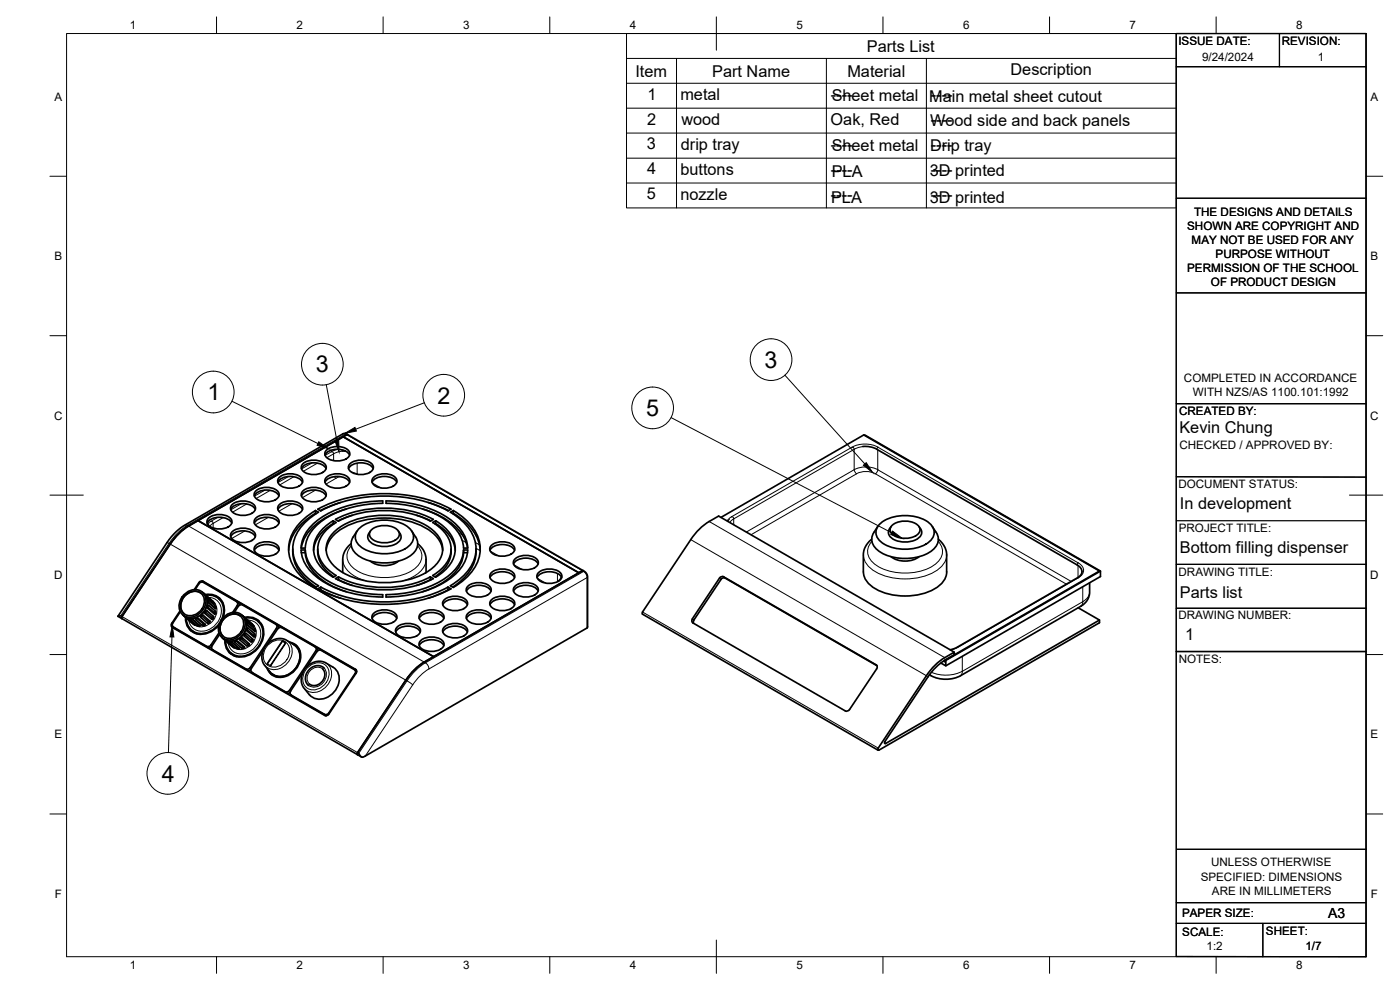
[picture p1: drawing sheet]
<svg xmlns="http://www.w3.org/2000/svg" width="420mm" height="297mm" viewBox="0 0 420 297" stroke-linecap="round" stroke-linejoin="round" font-family="sans-serif">
<!-- layer: Visible -->
<g fill="none" stroke="#000" stroke-width=".51">
<path d="M91 139.1a5.2 5.2 0 0 1 6.7 .4 1.82 1.82 0 0 1-1.5 2.5 5.2 5.2 0 0 1-5.6-1.1 1.42 1.42 0 0 1 .4-1.8zM97.5 136.6a4.8 4.8 0 0 1 6.4-1.2l1 1.2M98 135a5.2 5.2 0 0 1 6.8 .4 1.82 1.82 0 0 1-1.5 2.6 5.2 5.2 0 0 1-5.6-1.2 1.42 1.42 0 0 1 .3-1.8zM103.6 135.3h-.9M104.1 130.4l-1.1 .6 70.7 40.9 1.1-.7-47.5 27.4a17.2 17.2 0 0 0-5.5 5.5M104.1 130.4l-47.5 27.4 2.8-1.6 70.7 40.8M104.3 130.4l-.7-.3h-.6l-48.8 28.3-2.1 1.9-1.4 1.7-15.3 22.9M104.3 130.4l70.7 40.8M104.3 130.4h-.2M105.1 139.1a5.2 5.2 0 0 1 6.8 .4 1.82 1.82 0 0 1-1.5 2.5 5.2 5.2 0 0 1-5.7-1.1 1.42 1.42 0 0 1 .4-1.8zM258.9 134h2l2.2 .8M259.4 130.6l70.9 40.8v1.6l-46.5 26.8-1.4-.9"/>
<path d="M263.1 134.8l60.2 34.7a1.99 1.99 0 0 1 1.4 2.4l-.4 .7-1 .8-36.2 20.9-2 .7M56.6 157.8a17.2 17.2 0 0 0-5.5 5.4l-14.5 21.8M59.4 156.2l43.6-25.2 70.7 40.9-43.6 25.1zM62.2 157a4.8 4.8 0 0 1 6.3-1.2l1 1.2M62.7 155.4a5.2 5.2 0 0 1 6.7 .4 1.82 1.82 0 0 1-1.5 2.6 5.2 5.2 0 0 1-5.6-1.2 1.42 1.42 0 0 1 .4-1.8zM69.2 152.9a4.8 4.8 0 0 1 6.4-1.1l1 1.1M69.7 159.5a5.2 5.2 0 0 1 6.8 .4 1.82 1.82 0 0 1-1.5 2.5 5.2 5.2 0 0 1-5.6-1.1 1.42 1.42 0 0 1 .3-1.8zM69.7 151.3a5.2 5.2 0 0 1 6.8 .5 1.82 1.82 0 0 1-1.5 2.5 5.2 5.2 0 0 1-5.6-1.1 1.42 1.42 0 0 1 .3-1.9zM76.3 148.8a4.8 4.8 0 0 1 6.4-1.1l1 1.1M76.3 157a4.8 4.8 0 0 1 6.4-1.2l1 1.2M76.8 155.4a5.2 5.2 0 0 1 6.8 .4 1.82 1.82 0 0 1-1.5 2.6 5.2 5.2 0 0 1-5.6-1.2 1.42 1.42 0 0 1 .3-1.8zM76.8 147.3a5.2 5.2 0 0 1 6.8 .4 1.82 1.82 0 0 1-1.5 2.5 5.2 5.2 0 0 1-5.6-1.1 1.42 1.42 0 0 1 .3-1.8z"/>
<path d="M83.4 144.7a4.8 4.8 0 0 1 6.4-1.1l1 1.1M83.4 152.9a4.8 4.8 0 0 1 6.4-1.1l1 1.1M83.9 151.3a5.2 5.2 0 0 1 6.7 .5 1.82 1.82 0 0 1-1.4 2.5 5.2 5.2 0 0 1-5.7-1.1 1.42 1.42 0 0 1 .4-1.9zM83.9 143.2a5.2 5.2 0 0 1 6.7 .4 1.82 1.82 0 0 1-1.4 2.5 5.2 5.2 0 0 1-5.7-1.1 1.42 1.42 0 0 1 .4-1.8zM90.5 140.6a4.8 4.8 0 0 1 6.3-1.1l1 1.1M90.5 148.8a4.8 4.8 0 0 1 6.3-1.1l1 1.1M91 147.3a5.2 5.2 0 0 1 6.7 .4 1.82 1.82 0 0 1-1.5 2.5 5.2 5.2 0 0 1-5.6-1.1 1.42 1.42 0 0 1 .4-1.8zM93.9 157.4a31.4 31.4 0 0 1 21-7.1v.7a30.8 30.8 0 0 0-19.6 6.4 10.2 10.2 0 0 0-3.7 7.1l-1.2-.1a10.4 10.4 0 0 1 3.5-7zM94.7 153.2v.8l.2 .1M94.7 153.2l.9 .5M94.7 154a14.4 14.4 0 0 0-8.1 11.1M94.7 153.2a14.4 14.4 0 0 0-8.1 11.5 13.2 13.2 0 0 0 6.4 10.4l1.7 1.2 .9-.5"/>
<path d="M95.4 152.8a45.1 45.1 0 0 1 39.9 0l-.8 .5a43.1 43.1 0 0 0-38.2 0zM95.6 153.7a13.8 13.8 0 0 0-7.7 11 12.6 12.6 0 0 0 6.1 10l1.6 1M97.5 144.7a4.8 4.8 0 0 1 6.4-1.1l1 1.1M98 143.2a5.2 5.2 0 0 1 6.8 .4 1.82 1.82 0 0 1-1.5 2.5 5.2 5.2 0 0 1-5.6-1.1 1.42 1.42 0 0 1 .3-1.8zM100 156.2a10 10 0 0 0-5.8 9.7 10.8 10.8 0 0 0 5.8 7.3l.9-.5M100 157.1a10.7 10.7 0 0 0-5.9 8M100 156.3l.9 .5a9.1 9.1 0 0 0-5.3 9.6 10.9 10.9 0 0 0 5.3 6.3M100 156.3v.8l.2 .1M100.6 159.3a24.7 24.7 0 0 1 19.7-4.3 17.5 17.5 0 0 1 11.4 6.2 6.6 6.6 0 0 1-1.6 9 24.7 24.7 0 0 1-19.7 4.2 17.5 17.5 0 0 1-11.4-6.1 6.6 6.6 0 0 1 1.6-9zM102.2 150.8l-3.2 1.1-2.9 1.3M104 152.7a20.6 20.6 0 0 0-12.5 8.6l-1.1 3.1M104.6 140.6a4.8 4.8 0 0 1 6.4-1.1l1 1.1"/>
<path d="M105.7 154.6l-4.3 1.7M107.2 159.3a5.4 5.4 0 0 0-1.7 4.7 7.6 7.6 0 0 0 5.9 4.4 14.5 14.5 0 0 0 12.6-2.3 3.8 3.8 0 0 0 .7-5l-1.2-1.8M107.5 158.8a12.3 12.3 0 0 1 12-2.2 5.7 5.7 0 0 1 4.6 4.5 4.9 4.9 0 0 1-3.5 4.1 13.4 13.4 0 0 1-12.3-1.2 3.4 3.4 0 0 1-.8-5.2zM111.1 159.4a2.34 2.34 0 0 0-.6 2.4 2.34 2.34 0 0 0 1.9 1.6 7.1 7.1 0 0 0 7.6-1.3 2.06 2.06 0 0 0-.4-2.7M111.6 158.8a6.4 6.4 0 0 1 7.9 .5 1.88 1.88 0 0 1-1 2.8 6.4 6.4 0 0 1-7.3-.9 1.69 1.69 0 0 1 .4-2.4zM111.7 144.7a4.8 4.8 0 0 1 6.3-1.1l1.1 1.1M112.2 143.2a5.2 5.2 0 0 1 6.7 .4 1.82 1.82 0 0 1-1.5 2.5 5.2 5.2 0 0 1-5.6-1.1 1.42 1.42 0 0 1 .4-1.8zM115.9 150.3a31.4 31.4 0 0 1 21 7.1 10.4 10.4 0 0 1 3.5 7h-1.3a11.6 11.6 0 0 0-6.2-8.9 32.9 32.9 0 0 0-17-4.5zM125 154.6l4.3 1.7M126.8 152.7a20.6 20.6 0 0 1 12.5 8.6l1 3.1M128.5 150.8l3.2 1.1 2.9 1.3M129.2 156.3a31.4 31.4 0 0 0-27.6 .1l-.9-.6a33.4 33.4 0 0 1 29.3 0l-.9 .6"/>
<path d="M130.7 156.3l-.8 .5a9.1 9.1 0 0 1 5.3 9.6 10.9 10.9 0 0 1-5.3 6.3M130.7 156.3v.8l-.2 .1M130.8 157.1a10.7 10.7 0 0 1 5.8 8M130.8 156.2a10 10 0 0 1 5.7 9.7 10.8 10.8 0 0 1-5.7 7.3l-.9-.5M135.2 153.7a13.8 13.8 0 0 1 7.7 11 12.6 12.6 0 0 1-6.1 10l-1.6 1M136 153.2v.8l-.2 .1M136 153.2l-.9 .5M136.1 154a14.4 14.4 0 0 1 8 11.1M136.1 153.2a14.4 14.4 0 0 1 8 11.5 13.2 13.2 0 0 1-6.4 10.4l-1.6 1.2-1-.5M212.8 156.5l2.9-1.7 70.7 40.9M212.8 156.5a17.1 17.1 0 0 0-5.5 5.4l-14.4 21.7-.1 .6 70.7 40.9M216.4 155.2l42.8-24.7 70.8 40.8-46.5 26.8"/>
<path d="M263.4 158l-1.1 1.8M263.8 157.5a12.3 12.3 0 0 1 12-2.2 5.7 5.7 0 0 1 4.6 4.4 4.9 4.9 0 0 1-3.6 4.1 13.4 13.4 0 0 1-12.3-1.1 3.4 3.4 0 0 1-.7-5.2zM266.9 158.7a2.26 2.26 0 0 0 1.7 3.4 7.1 7.1 0 0 0 7.7-1.3 1.78 1.78 0 0 0 0-2.1M267.4 158l-.5 .7M267.9 157.5a6.4 6.4 0 0 1 7.9 .5 1.88 1.88 0 0 1-1 2.8 6.4 6.4 0 0 1-7.3-.9 1.69 1.69 0 0 1 .4-2.4zM275.8 158l.5 .7M279.8 158a5.3 5.3 0 0 1 1.7 4.7 7.6 7.6 0 0 1-5.9 4.4 14.5 14.5 0 0 1-12.6-2.4 3.8 3.8 0 0 1-.7-4.9M55.1 178.6a3.8 3.8 0 0 1 6.5 .4 4.8 4.8 0 0 1-6.3 5.8 4 4 0 0 1-.2-6.2zM55.4 178.8a3.2 3.2 0 0 1 3.3-1.4 3.2 3.2 0 0 1 2.6 2.5 4.3 4.3 0 0 1-5.7 4.5 3.5 3.5 0 0 1-.2-5.6zM58.3 176.9l1.4-2.1a1 1 0 0 1 1.3-.4l45.7 26.4M60.4 178.1a4.2 4.2 0 0 0-4.4 .2 4.2 4.2 0 0 0-1.7 4.1l.4 1.2 .5 .5M60.7 177.7l.5 .4"/>
<path d="M61 174.7l.4 .1M61 174.7l10 5.8M61 174.7a1 1 0 0 0-1.3 .4l-1.2 1.8M61.2 178.1l2.8 2.4M61.2 178a4.6 4.6 0 0 1-2.3 7.3 3.6 3.6 0 0 1-3.6-.5M61.4 174.8l45.5 26.3M61.6 178.4a4.8 4.8 0 0 1 4.9 1.8 4.8 4.8 0 0 1 .5 5.1M61.8 178.6a4.6 4.6 0 0 1 4.5 1.7 4.6 4.6 0 0 1 .5 4.9l-.3 .7M61.8 178.7l2.1 1.8 .6 .7-2.1-1.7zM64.3 178.8l1.7 .8M65.6 179.6l1.4 1.6M69.2 161a4.8 4.8 0 0 1 6.4-1.1l1 1.1"/>
<path d="M76.3 165.1a4.8 4.8 0 0 1 6.4-1.1l1 1.1M76.8 163.6a5.2 5.2 0 0 1 6.8 .4 1.82 1.82 0 0 1-1.5 2.5 5.2 5.2 0 0 1-5.6-1.1 1.42 1.42 0 0 1 .3-1.8zM87.9 165.5a13.2 13.2 0 0 0 7 10.6M87.9 164.7v.9M90.4 165h1.2a11.7 11.7 0 0 0 6.2 9 33.2 33.2 0 0 0 17.1 4.4v.7a31.4 31.4 0 0 1-21-7 10.4 10.4 0 0 1-3.5-7.1zM91.6 165v.8h-1.2M91.6 165.8a11.9 11.9 0 0 0 6.7 9.3l2.6 1.3 3.1 1.2M95.4 165.5a9.4 9.4 0 0 0 4.8 7.6M95.4 164.7v.9M96.3 176.2l-.9 .5a45.1 45.1 0 0 0 39.9 0l-.8-.5M96.3 176.2v.8M96.3 177l-.2 .1"/>
<path d="M96.3 176.2a43.2 43.2 0 0 0 38.2 0M96.3 177l2.8 1.4 3.1 1.1M97.9 165.1a9.5 9.5 0 0 1 6-7.2 27.4 27.4 0 0 1 24.2 .7 9 9 0 0 1 4.7 6.5M101.6 173.1a31.5 31.5 0 0 0 27.6 0M101.6 173.9l4.1 1.8M101.6 173.1l-.9 .5a33.4 33.4 0 0 0 29.3 0l-.9-.5 .2 .9M101.6 173.1v.8M101.6 173.9l-.2 .1M103.3 174.7v.1M105.4 163.1l-1.4 1.5-.9 1.6-.3 1.6v4M111.2 168.4a7.3 7.3 0 0 0 8.4 0M115.9 178.4a31 31 0 0 0 19.5-6.3 10.1 10.1 0 0 0 3.7-7.1h1.3a11.8 11.8 0 0 1-5.9 9 34.4 34.4 0 0 1-18.6 5.1z"/>
<path d="M125.4 163.1l1.3 1.5 .9 1.6 .3 1.5v4.1M127.5 174.7l-.1 .1M129.2 173.9l-4.2 1.8M133.4 179.9a5.2 5.2 0 0 1 6.7 .5 1.82 1.82 0 0 1-1.5 2.5 5.2 5.2 0 0 1-5.6-1.1 1.42 1.42 0 0 1 .4-1.9zM134.5 176.2v.8M134.5 177l.1 .1M134.5 177l-2.9 1.4-3.1 1.1M135.4 164.7v.9M135.4 165.5a9.4 9.4 0 0 1-4.9 7.6M139.1 165v.8h1.2M139.1 165.8a11.9 11.9 0 0 1-6.6 9.3l-2.7 1.3-3 1.2M140 177.4a4.8 4.8 0 0 1 6.3-1.2l1.1 1.2"/>
<path d="M140.5 175.8a5.2 5.2 0 0 1 6.7 .5 1.82 1.82 0 0 1-1.5 2.5 5.2 5.2 0 0 1-5.6-1.1 1.42 1.42 0 0 1 .4-1.9zM142.9 164.7v.9M142.9 165.5a13.2 13.2 0 0 1-7 10.6M147 173.3a4.8 4.8 0 0 1 6.4-1.1l1 1.1M147 165.1a4.8 4.8 0 0 1 6.4-1.1l1 1.1M147.5 163.6a5.2 5.2 0 0 1 6.8 .4 1.82 1.82 0 0 1-1.5 2.5 5.2 5.2 0 0 1-5.6-1.1 1.42 1.42 0 0 1 .3-1.8zM147.5 171.7a5.2 5.2 0 0 1 6.8 .5 1.82 1.82 0 0 1-1.5 2.5 5.2 5.2 0 0 1-5.6-1.1 1.42 1.42 0 0 1 .3-1.9zM147.5 179.9a5.2 5.2 0 0 1 6.8 .5 1.82 1.82 0 0 1-1.5 2.5 5.2 5.2 0 0 1-5.6-1.1 1.42 1.42 0 0 1 .3-1.9zM154.1 169.2a4.8 4.8 0 0 1 6.4-1.1l1 1.1M154.1 177.4a4.8 4.8 0 0 1 6.4-1.2l1 1.2M154.6 175.8a5.2 5.2 0 0 1 6.8 .5 1.82 1.82 0 0 1-1.5 2.5 5.2 5.2 0 0 1-5.6-1.1 1.42 1.42 0 0 1 .3-1.9zM154.6 167.7a5.2 5.2 0 0 1 6.8 .4 1.82 1.82 0 0 1-1.5 2.5 5.2 5.2 0 0 1-5.6-1.1 1.42 1.42 0 0 1 .3-1.8z"/>
<path d="M161.2 173.3a4.8 4.8 0 0 1 6.3-1.1l1.1 1.1M161.7 171.7a5.2 5.2 0 0 1 6.7 .5 1.82 1.82 0 0 1-1.5 2.5 5.2 5.2 0 0 1-5.6-1.1 1.42 1.42 0 0 1 .4-1.9zM168.4 173.1l-.2 .6-.7 .7M175 171.2l.9 .7 .4 1.1-.1 15.4-66.6 38.4M175 171.2l-.2 .1M217.2 173.1l45.7 26.3a.86 .86 0 0 1 .2 1.3l-8.1 12.2M217.2 173a1 1 0 0 0-1.3 .5l-8.1 12.2a.86 .86 0 0 0 .2 1.2l45.7 26.4a1.01 1.01 0 0 0 1.3-.4M217.6 173.4l45.6 26.3M217.6 173.4a1 1 0 0 0-1.2 .5l-8.2 12.1M261.6 161.8l-1.6 1.7-.7 1.7-.2 6.4M267.4 167a7.3 7.3 0 0 0 8.4 0M281.6 161.8l1.6 1.7 .7 1.7 .2 6.4a7.2 7.2 0 0 1-5.3 5.9 19 19 0 0 1-17.4-1.8 5.6 5.6 0 0 1-2.3-4.1"/>
<path d="M327 174.9v3.1l-.2 1.1-.8 1.4-1 1-36.7 21.2a9.7 9.7 0 0 1-8.9 0M330 171.3v.1M330.3 171.4l-46.5 26.7M35.4 184.9l71.9 41.5M36.2 184.8l-.8 .1M36.6 185v.6M51.6 187a.86 .86 0 0 0 .1 1.2l45.8 26.5a1.01 1.01 0 0 0 1.2-.5l8.1-12.2a.83 .83 0 0 0-.1-1.2M51.8 187.9l.1 .4M51.9 188.1l10.6 6.2 .5 .1 .5-.2M52 188.1l10.1 5.8a1 1 0 0 0 1.2-.4l2.4-3.6M54 183.4l-2.4 3.6M54.1 183.6l-2.2 3.3a.86 .86 0 0 0 .1 1.2"/>
<path d="M54.8 184.5l.5 .4M55.3 184.9l2.8 2.4M55.7 185.2a4.8 4.8 0 0 0 2.3 4.5 4.8 4.8 0 0 0 5 0l1.4-.9 1.3-1.2M55.8 185.3l2.8 2.3zM55.9 185.4a4.6 4.6 0 0 0 2.6 4.3 4.6 4.6 0 0 0 4.9-.5l1.4-1 1.1-1.3M56.5 187.8l1 1.6M57.1 185.8l.9 .2 2 1.8-.8-.1zM57.4 189l1.8 1.2M58.7 185.7l.9-.1 2 1.9-.4 .2-.5-.1zM60.4 184.8l.6-.2 2.1 1.8-.2 .4-.7 .2-2-1.8zM61.7 183.4l.4-.2 2 1.8-.2 .8h-.3l-2.1-1.8zM62.4 180.1l2.2 1.7 .2 .9-2.2-1.8z"/>
<path d="M62.4 181.6l2.3 1.8v.8l-.3 .1-2-1.8zM63.7 194.9l.5 .4M64.2 195.3l10.1 5.8 1-.1M66.6 191.3l3.3 2.8M66.9 185.4a3.8 3.8 0 0 1 6.5 .4 4.8 4.8 0 0 1-6.3 5.8 4 4 0 0 1-.2-6.2zM67.2 185.6a3.2 3.2 0 0 1 3.3-1.4 3.2 3.2 0 0 1 2.6 2.5 4.3 4.3 0 0 1-5.7 4.5 3.5 3.5 0 0 1-.2-5.6zM67.5 192.1l2.9 2.3zM68.3 194.7l1 1.5M68.9 192.6l.9 .2 2 1.9-.8-.2zM69.2 195.9l.5 .3M69.7 196.2l1.3 .8M70.3 183.7l1.2-1.8a1 1 0 0 1 1.3-.4l10 5.8"/>
<path d="M70.4 192.6l.9-.2 2.1 1.7v.3l-.8 .1zM71 180.5a.86 .86 0 0 1 .2 1.2l-1.4 2.1M71.1 180.6l.6 .5 .1 .5M72.1 191.7l.7-.3 2 1.8v.4l-.8 .2-2-1.8zM72.2 184.9a4.2 4.2 0 0 0-4.4 .2 4.2 4.2 0 0 0-1.8 4.1l.5 1.2 .5 .5M72.5 184.5l.4 .4M72.9 184.9l2.9 2.5M73 184.9a4.6 4.6 0 0 1-2.3 7.2 3.6 3.6 0 0 1-3.6-.4M73.4 185.2a4.9 4.9 0 0 1 5 1.9 4.9 4.9 0 0 1 .3 5.3 6.9 6.9 0 0 1-8.6 4.3 4.6 4.6 0 0 1-2.6-4.7M73.4 190.3l.5-.2 2 1.7-.1 .7-.5 .1-2-1.7zM73.6 185.4a4.6 4.6 0 0 1 4.5 1.8 4.6 4.6 0 0 1 .5 4.8 6.6 6.6 0 0 1-8.7 4.3 4.5 4.5 0 0 1-2.2-4.1M73.6 185.5l2.1 1.8 .5 .7-2.1-1.7z"/>
<path d="M74.2 188.5l.2-.1 2 1.8 .2 .6-.2 .3-2.2-1.7zM74.3 186.8l2.1 1.9 .2 .8-2.2-1.8zM76.1 185.6l1.7 .8M77.4 186.4l1.4 1.6M79 195.3l-3.5 5.2M82.8 187.3a.86 .86 0 0 1 .2 1.2M82.9 187.4l.6 .5 .1 .5M82.9 188.5l-7.8 11.8a1.01 1.01 0 0 1-1.3 .4l-10-5.8a.86 .86 0 0 1-.1-1.2l2.2-3.3M83.3 188.8l-3 4.4M83.3 188.7a1 1 0 0 1 1.3-.4l10 5.8M85.5 192.7l-.6-.3-.3 .1-4.4 6.6 .1 .3M87 192.7a4.6 4.6 0 0 1 2.4 7.3 5.6 5.6 0 0 1-8 2.3l-1.2-1.7"/>
<path d="M87.8 193.2l1.3 .6M88.2 193.4l-2.6-1.5-1.8-.3-2.1 .6-1.8 1.4-1.1 2-.2 2.1 .6 1.7 1.8 2.2M88.2 193.4l.5 .4M88.2 193.4a4.9 4.9 0 0 1 .3 7.5 4.9 4.9 0 0 1-7.5 .7M88.7 193.8l1.3 1.4M88.7 193.8a5.4 5.4 0 0 1-1.7 8.3 4.7 4.7 0 0 1-5.5 0l.4 .4M94.6 194.1a.86 .86 0 0 1 .1 1.2M94.7 194.2l.6 .5 .1 .5M94.7 195.4l-7.8 11.7a1 1 0 0 1-1.3 .4l-10-5.8a.87 .87 0 0 1-.1-1.2M96.3 195.1a1 1 0 0 0-1.2 .4l-3.1 4.7M96.4 195.1l10 5.8a.83 .83 0 0 1 .1 1.2l-7.8 11.8a1.01 1.01 0 0 1-1.3 .4l-10-5.7a.86 .86 0 0 1-.2-1.3l3.7-5.4M111.7 185.5a4.8 4.8 0 0 1 6.3-1.1l1.1 1.1"/>
<path d="M112.2 184a5.2 5.2 0 0 1 6.7 .4 1.82 1.82 0 0 1-1.5 2.6 5.2 5.2 0 0 1-5.6-1.2 1.42 1.42 0 0 1 .4-1.8zM118.7 189.6a4.8 4.8 0 0 1 6.4-1.1l1 1.1M119.2 188.1a5.2 5.2 0 0 1 6.8 .4 1.82 1.82 0 0 1-1.5 2.5 5.2 5.2 0 0 1-5.6-1.1 1.42 1.42 0 0 1 .3-1.8zM125.8 185.5a4.8 4.8 0 0 1 6.4-1.1l1 1.1M125.8 193.7a4.8 4.8 0 0 1 6.4-1.1l1 1.1M126.3 192.1a5.2 5.2 0 0 1 6.8 .5 1.82 1.82 0 0 1-1.5 2.5 5.2 5.2 0 0 1-5.6-1.1 1.42 1.42 0 0 1 .3-1.9zM126.3 184a5.2 5.2 0 0 1 6.8 .4 1.82 1.82 0 0 1-1.5 2.6 5.2 5.2 0 0 1-5.6-1.2 1.42 1.42 0 0 1 .3-1.8zM132.9 189.6a4.8 4.8 0 0 1 6.3-1.1l1.1 1.1M132.9 181.5a4.8 4.8 0 0 1 6.3-1.2l1.1 1.2M133.4 188.1a5.2 5.2 0 0 1 6.7 .4 1.82 1.82 0 0 1-1.5 2.5 5.2 5.2 0 0 1-5.6-1.1 1.42 1.42 0 0 1 .4-1.8zM140 185.5a4.8 4.8 0 0 1 6.3-1.1l1.1 1.1M140.5 184a5.2 5.2 0 0 1 6.7 .4 1.82 1.82 0 0 1-1.5 2.6 5.2 5.2 0 0 1-5.6-1.2 1.42 1.42 0 0 1 .4-1.8z"/>
<path d="M147 181.5a4.8 4.8 0 0 1 6.4-1.2l1 1.2M208.3 186l-.2 1M283.2 198.3l.5 .1M283.5 198.1l2.9-1.6v-.8l-2.9 1.6a16.9 16.9 0 0 0-5.5 5.4l-14.4 21.8-.1 .5h.3M283.5 198.1v.4M283.7 198.1l.1 1.7M323.6 182.4l6.4 3.6v.8l-66.2 38.3M330 186l-64.5 37.1 .1-.6 12.9-19.4a16.4 16.4 0 0 1 5.1-5M75.5 201.7l10.6 6.2 .5 .1 .5-.2M80.8 201.3l.8 1.2M81.9 202.5l1.2 .6M87.3 208.5l10.6 6.2"/>
<path d="M92.9 208.4a4.9 4.9 0 0 0 7.4-.8 4.9 4.9 0 0 0-.3-7.4l-2.6-1.5-1.9-.3-2 .6-1.7 1.4-1.1 2-.3 2 .6 1.7 1.8 2.3M96.8 200.7l.5 .8 .2 .9-.2 1-.6 1-.7 .7-1 .5h-1.4l-.7-.4M97.2 200.4l-1.1-.6a3.6 3.6 0 0 0-3.9 1.7 3.6 3.6 0 0 0 .4 4.2M106.5 201l.5 .5M121.8 204.1l-14.5 21.7M278.9 202.4l.5 .3M107.3 226.4l1.2 .7M107.3 225.8v.6M107.7 226l.8 1.1 1.2-.3"/>
</g>
<!-- layer: Visible Narrow -->
<g fill="none" stroke="#000" stroke-width=".3">
<path d="M93.6 138.9l-3.1 1.8M95.2 139l-4.2 2.4M99.5 135.5l-1.9 1.1M99.5 135.5l.1 .2M99.8 135.6l.3 .6M100.1 136.2l-2 1.1M100.1 136.2v2M101.4 134.8l-1.9 .7M103 130.1l.7 .1M103.7 135.3l-2 .2-1.6 .7M103.7 130.2l71.4 41.3M103.7 130.2l-47.5 27.4"/>
<path d="M104 130.2h-.3M107.2 139v3.3M255.7 134.2l-36.2 20.9M255.7 134.2l.2 .1M255.7 134.2a8.5 8.5 0 0 1 7.8 0M256.1 134.2l.3 .6M256.3 134.8v6.1l-32.3 18.7M256.3 134.8l-36.1 20.9M260.4 134l-2.5 .2-1.5 .6M263.4 135v5.9M263.5 134.2l60.1 34.7M263.5 134.2l-.4 .6"/>
<path d="M55.5 157.5l.7 .1M56.2 157.6l71.5 41.3M56.3 157.6a17.2 17.2 0 0 0-5.6 5.5M62.7 157.1l-.3 .3M63.5 156.5l-.2-.1-1 .8M63.7 156.4l.3 .6M64 157v1.4M64 157l-1.1 .9M65.3 155.2l-2 1.2M67 155.3l-3 1.7M72.4 151.2l-3.1 1.8M73.4 159.3l-3.9 2.3"/>
<path d="M74 151.2l-4.2 2.5M79.5 147.1l-3.2 1.8M80.5 155.2l-3.9 2.3M81.1 147.1l-4.2 2.5M86.6 143l-3.2 1.8M87.6 151.2l-3.9 2.2M88.2 143.1l-4.3 2.4M94.7 147.1l-3.9 2.2M100.3 143l.5 .5M100.8 143.5l-3 1.8M102.1 143l-1.3 .5M105.4 141.6l1.8 .7"/>
<path d="M107.2 142.3h.1M111.8 144.9l2.5 1.5M126.6 155.1l.3 .2M131.7 158.1l1.7 1M137.5 159.8l1.3 .8M212.8 156.5l70.7 40.8M218.9 155.8l-.4 .6M219.7 155.2l-.1-.2-.4 .3-1 1M219.9 155.1l.3 .6M220.2 155.7v1.8M220.2 155.7l-1.2 1.1M257.1 142.1a6.3 6.3 0 0 1 5.6 0"/>
<path d="M257.1 142.2l-31.7 18.3M262.7 142.2l57.3 33.1M263.4 140.9l58.1 33.5M263.4 140.9a7.9 7.9 0 0 0-7 0l.2 .7 .5 .5M263.4 140.9l-.2 .7-.5 .5M50.1 162.8l.6 .2M50.7 163.1l-14.5 21.7 71.5 41.2 14.5-21.7M50.7 163.1l71.5 41.2M59.7 174.8l.2 .2M60.9 174.4l.5 .4M61.9 178.8h.1M62.5 179.2a4.1 4.1 0 0 1 3.5 6.2 5.5 5.5 0 0 1-8 3.2 3.9 3.9 0 0 1-1.4-2.6"/>
<path d="M102.9 167.8a6.8 6.8 0 0 0 4.6 5.6l2.4 .9M105.4 163.8a4.3 4.3 0 0 0 .9 6.8 16.8 16.8 0 0 0 18.2 0 4.4 4.4 0 0 0 .8-6.8M127.9 167.8a6.8 6.8 0 0 1-4.7 5.6l-2.3 .9M138.7 162.1l1.2 .7M142.6 162.8l1.3 .7M142.9 164.5l1.2 .7M147.1 165.3l2.5 1.5M154.2 169.4l2.5 1.5M161.3 173.5l2.5 1.5M167.3 172.1v2.4M175.1 171.5l-47.4 27.4M175.1 171.5l.7 .6 .4 1.2"/>
<path d="M175.4 171.4h-.3M176.2 173.3v15.1M176.2 173.3l-47.5 27.4M176.3 173.1l-.1 .2M207.3 161.9l70.7 40.8M215.9 173.5l.5 .4M217.2 173.1l.4 .3M259.1 166.5a7.2 7.2 0 0 0 5.4 5.9 19 19 0 0 0 17.4-1.8 5.6 5.6 0 0 0 2.2-4.1M261.7 162.4a4.3 4.3 0 0 0 .8 6.9 16.8 16.8 0 0 0 18.2 0 4.4 4.4 0 0 0 .9-6.9M323.4 173.3l.2 .1M323.5 169.7v3.5M323.6 168.9a2.38 2.38 0 0 1 1.6 2.2 2.38 2.38 0 0 1-1.6 2.3"/>
<path d="M323.6 173.4l-36.2 20.9M323.6 168.9l-.3 .6M325 176.1v4.4M327 177.7l-.5 1.5-1.5 1.3M51.6 187l.2 .2M52 188.1l.5 .4M55.9 185.3h-.1M57.3 185.8l-.2 .1M57.7 185.9l1.9 1.6M57.9 185.9l1.8 1.6M58 187h-.2M58.4 187.4v.1"/>
<path d="M59 185.6l2.2 1.6M59 185.6h.1M59 185.6l-.3 .3M59.2 185.5h.1M59.2 185.5l2 1.7M59.5 187.5l-.4 .1M59.6 187.5l.2 .4M59.7 187.5h.1M59.7 187.5h-.1M60.5 184.8l2 1.7M60.5 184.8l.1-.1 2 1.8M60.5 184.7v.1"/>
<path d="M60.5 184.8l-.3 .4M61 184.6l-.4 .1M61 187.3l-.3 .3M61.1 187.3l.3 .4M61.2 187.2l.4 .1M61.6 183.5h.1M61.6 183.6l-.1 .5M61.6 183.5l2.1 1.8M61.7 183.5h-.1M61.7 183.5l2 1.7M62.1 193.9l.4 .4M62.1 183.2l-.4 .3"/>
<path d="M62.3 182.1h.1M62.3 182.1l2 1.8M62.3 182.1v.2M62.3 182v.1M62.3 182l2 1.7M62.4 182.5h.1M62.5 186.5l-.3 .5M62.5 180.6l2 1.7M62.5 180.7l2 1.6M62.6 186.5l.3 .4M62.6 186.5h-.1M62.6 180.1l-.2 .2"/>
<path d="M62.6 181.6l-.2 .4M63 186.3l-.4 .1M63.3 193.5l.3 .3M63.6 185.4l-.1 .4M63.7 185.3l.3 .3M63.7 185.2v.1M63.8 195l.5 .3M63.9 180.5v.2M64 180.5a4.6 4.6 0 0 1-2.3 7.3 3.6 3.6 0 0 1-3.6-.5M64.1 185l-.4 .2M64.3 183.9l.1 .4M64.3 183.7v.1"/>
<path d="M64.3 183.8v.1M64.3 183.8l.5 .2M64.4 181h-.2M64.4 182.3l.1 .2M64.5 182.3l.4 .1M64.6 181.8l-.2 .4M64.6 183.3l-.3 .4M67.6 192.1h.1M69.1 192.6l-.2 .1M69.5 192.7l1.8 1.6M69.7 192.7l1.8 1.6M69.8 193.8l-.2 .1"/>
<path d="M70.2 194.2v.1M70.8 192.4h.1M70.8 192.4l-.3 .3M70.8 192.4l2.1 1.7M71 192.3l1.9 1.8M71 192.3h.1M71.2 181.7l.3 .3M71.3 194.3h.1M71.4 194.3l-.5 .1M71.5 194.3l.1 .4M71.5 194.3h-.1M71.5 194.3h.1"/>
<path d="M72.3 191.6l-.3 .4M72.3 191.7l2 1.7M72.3 191.5v.1M72.3 191.6v.1M72.4 191.5l-.1 .1M72.4 191.5l2 1.8M72.8 191.4l-.4 .1M72.8 194.1l-.3 .3M72.9 194.1l.3 .4M73 194.1h.3M73.4 190.3v.1M73.4 190.4l-.1 .5"/>
<path d="M73.4 190.4l2 1.8M73.4 190.4l2.1 1.6M73.7 185.6h.1M73.9 190l-.4 .3M74.1 189v.1M74.1 188.9h.1M74.1 189l2 1.7M74.1 188.8v.2M74.1 188.8l2 1.9M74.2 189.3v.1M74.2 193.4l-.2 .4M74.3 187.4l1.9 1.6"/>
<path d="M74.3 186.1a4.1 4.1 0 0 1 3.5 6.1 5.5 5.5 0 0 1-7.9 3.2 3.9 3.9 0 0 1-1.4-2.5M74.3 193.3v.1M74.4 187.5l1.8 1.7M74.4 193.3l.3 .4M74.4 186.9l-.2 .2M74.4 193.3h-.1M74.4 188.4l-.3 .4M74.8 193.2l-.4 .1M75.4 192.2l-.1 .4M75.5 192.1l-.1 .1M75.5 192.1l.3 .3M75.5 192v.1"/>
<path d="M75.7 187.3v.3M75.8 187.4a4.6 4.6 0 0 1-2.3 7.2 3.6 3.6 0 0 1-3.6-.4M75.9 191.8l-.4 .2M76.1 190.7l.1 .4M76.1 190.7h.1M76.1 190.6l.4 .2M76.2 187.8h-.2M76.2 189v.1M76.2 189.2l.1 .1M76.2 189.1h.1M76.3 189.1l.4 .1M76.4 188.6l-.2 .4"/>
<path d="M76.4 190.2l-.3 .3M80.3 199.1v.1M80.3 199.2v.2M80.3 199.2l.8 .4M80.4 193.6a3.7 3.7 0 0 1 6.4 .5 4.8 4.8 0 0 1-6.3 5.6 3.9 3.9 0 0 1-.1-6.1zM81.1 199.6l-.1 .2M81.2 199.6l.1 .1M81.2 199.6l4.4-6.5-4.3 6.6M81.2 199.6h-.1M81.3 199.7h.1M81.3 199.7l-.2 .1M82.9 188.5l.3 .3"/>
<path d="M84.6 192.5h.1M84.7 192.5l-4.5 6.6M84.8 192.5l.7 .4M84.8 192.5h-.1M84.9 192.4l-.1 .1M85.5 192.9v.1M85.7 192.8l-.2 .1M85.8 192.9l-.1 .2M86 192.1a4.8 4.8 0 0 1-.8 7.8 4.2 4.2 0 0 1-5.7-.2M94.7 195.4l.3 .2M97.8 198.9a4.8 4.8 0 0 1-.8 7.8 4.3 4.3 0 0 1-5.7-.2M127.7 198.9l.6 .6 .4 1.2"/>
<path d="M127.7 198.9a17.2 17.2 0 0 0-5.5 5.4M192.8 183.6l70.8 40.9M207.8 185.7l.4 .3M262.9 199.5l.2 .1M287.2 194.2h.3M287.4 194.3l-2.1 .7M288.8 196.9v4.5M325 180.5l-36.2 20.9M325 180.5l-.2 .8-.4 .6M73.8 200.7l.5 .4M75.1 200.3l.3 .3M75.6 201.7l.5 .4"/>
<path d="M85.6 207.5l.5 .4M86.9 207.1l.3 .3M87.4 208.6l.4 .3M92.2 200.4a3.7 3.7 0 0 1 6.4 .5 4.8 4.8 0 0 1-6.2 5.7 3.9 3.9 0 0 1-.2-6.2zM96.8 200.7a3.1 3.1 0 0 0-3.8 .6 3.1 3.1 0 0 0-.1 3.9M97.1 200.3a3.6 3.6 0 0 1-.1 4.5 3.6 3.6 0 0 1-4.5 .8M97.4 214.3l.5 .4M98.7 213.9l.1 .2M106.5 202.1l.2 .2M106.7 200.8l.2 .2M123.9 205.5l-14.3 21.3M128.7 200.7a15.3 15.3 0 0 0-4.8 4.8l-1.7-1.2"/>
<path d="M279.1 202.3l.4 .4M288.8 201.4a11.1 11.1 0 0 1-9.3 .3M288.8 201.4l-.1 .8-.4 .5M265.5 222.9l.3 .2"/>
</g>
<!-- layer: BORDER -->
<g fill="none" stroke="#000" stroke-width=".3">
<path d="M20 10.1h390v276.9h-390zM65 5.1v5M115 5.1v5M165 5.1v5M215 5.1v10M265 5.1v5M315 5.1v5M365 5.1v5M15 52.9h5M410 52.9h5M15 100.7h5M410 100.7h5"/>
<path d="M15 148.6h10M405 148.6h10M15 196.4h5M410 196.4h5M15 244.2h5M410 244.2h5M65 287v5M115 287v5M165 287v5M215 282.1v9.9M265 287v5M315 287v5"/>
<path d="M365 287v5"/>
</g>
<!-- layer: TITLEBLOCK -->
<g fill="none" stroke="#000" stroke-width=".36">
<path d="M353 10.1h57v276.9h-57zM384 10.1v9.9M353 20h57M353 59.5h57M353 87.9h57M353 121.1h57M353 156.2h57M353 143l57 .2M353 169.3h57M353 195.5h57M353 182.5h57M353.1 254.8h57"/>
<path d="M353 270.8h56.9M353 277.1h57M379 277.1v9.9"/>
</g>
<!-- layer: Parts Lists -->
<path d="M188 10.1h165v52.3h-165zM188 17.5h165M203 17.5v44.9M248 17.5v44.9M278 17.5v44.9M188 25h165M188 32.5h165M188 39.9h165M188 47.5h165M188 54.9h165" fill="none" stroke="#000" stroke-width=".3"/>
<!-- layer: Balloons -->
<g fill="none" stroke="#000" stroke-width=".3">
<circle cx="64" cy="117.6" r="6.3"/>
<circle cx="96.7" cy="109.3" r="6.3"/>
<circle cx="133.2" cy="118.6" r="6.3"/>
<circle cx="231.4" cy="107.9" r="6.3"/>
<circle cx="195.9" cy="122.4" r="6.3"/>
<circle cx="50.4" cy="232" r="6.3"/>
</g>
<!-- layer: 0 -->
<path d="M95.7 132.6l2.9 2-3.4-1zM100.5 132.2l1.2-.2v3.5zM103.5 130l3-1.8 .5 1.1zM259.1 139.6l.9-.8 1.9 3zM267.9 159.3l2.8 2.2-3.4-1.1zM51.7 187.6l.5 3.5h-1.2z" fill="#000" stroke="#000" stroke-width=".3"/>
<path d="M97.9 115.4l3.2 16.7M235.6 112.6l23.9 26.6M69.6 120.4l25.8 12.7M127.3 120.8l-20.6 8M201.4 125.3l66.2 34.6M51.6 191.1l-1.1 34.7" fill="none" stroke="#000" stroke-width=".3"/>
<g font-size="7">
<text x="94.8" y="111.7">3</text>
<text x="229.5" y="110.4">3</text>
<text x="62.3" y="120.1">1</text>
<text x="131.3" y="121.1">2</text>
<text x="193.9" y="124.8">5</text>
<text x="48.5" y="234.6">4</text>
</g>
<g font-size="4.9">
<text x="260.2" y="15.5">Parts List</text>
<text x="190.7" y="23">Item</text>
<text x="213.7" y="23">Part Name</text>
<text x="254.3" y="23">Material</text>
<text x="303.3" y="22.5">Description</text>
<text x="194.4" y="29.9">1</text>
<text x="204.2" y="30">metal</text>
<text x="249.4" y="30">----</text>
<text x="249.6" y="30.3">Sheet metal</text>
<text x="278.8" y="30.5">Main metal sheet cutout</text>
<text x="279.4" y="30">----</text>
<text x="194.2" y="37.4">2</text>
<text x="204.5" y="37.5">wood</text>
<text x="249.3" y="37.5">Oak, Red</text>
<text x="279.1" y="37.9">Wood side and back panels</text>
<text x="279.4" y="37.5">----</text>
<text x="194.2" y="44.8">3</text>
<text x="204.3" y="44.9">drip tray</text>
<text x="249.4" y="44.9">----</text>
<text x="249.6" y="45.4">Sheet metal</text>
<text x="279.1" y="45.4">Drip tray</text>
<text x="279.4" y="44.9">----</text>
<text x="194.2" y="52.4">4</text>
<text x="204.2" y="52.5">buttons</text>
<text x="249.4" y="52.5">----</text>
<text x="249.6" y="53.1">PLA</text>
<text x="279.1" y="52.9">3D printed</text>
<text x="279.4" y="52.5">----</text>
<text x="194.2" y="59.8">5</text>
<text x="204.2" y="59.9">nozzle</text>
<text x="249.4" y="59.9">----</text>
<text x="279.4" y="59.9">----</text>
<text x="249.4" y="61">PLA</text>
<text x="279.1" y="61">3D printed</text>
<text x="354" y="129.8">Kevin Chung</text>
<text x="354.1" y="152.7">In development</text>
<text x="354.1" y="166">Bottom filling dispenser</text>
<text x="354.1" y="179.5">Parts list</text>
<text x="355.7" y="192.1">1</text>
</g>
<text font-size="4.2" x="398.6" y="275.5">A3</text>
<g font-size="3.5">
<text x="39" y="8.8">1</text>
<text x="89" y="8.8">2</text>
<text x="139" y="8.8">3</text>
<text x="189" y="8.8">4</text>
<text x="239" y="8.8">5</text>
<text x="289" y="8.8">6</text>
<text x="339" y="8.8">7</text>
<text x="389" y="8.8">8</text>
<text x="353.7" y="13.6">ISSUE DATE:</text>
<text x="384.7" y="13.6">REVISION:</text>
<text x="360.8" y="18.2">9/24/2024</text>
<text x="395.5" y="18.2">1</text>
<text x="16.3" y="30.2">A</text>
<text x="411.3" y="30.2">A</text>
<text x="358.4" y="64.7">THE DESIGNS AND DETAILS</text>
<text x="356.3" y="68.9">SHOWN ARE COPYRIGHT AND</text>
<text x="357.6" y="73.1">MAY NOT BE USED FOR ANY</text>
<text x="364.8" y="77.4">PURPOSE WITHOUT</text>
<text x="16.3" y="78">B</text>
<text x="356.3" y="81.6">PERMISSION OF THE SCHOOL</text>
<text x="411.3" y="78">B</text>
<text x="363.4" y="85.8">OF PRODUCT DESIGN</text>
<text x="355.3" y="114.6">COMPLETED IN ACCORDANCE</text>
<text x="358" y="118.8">WITH NZS/AS 1100.101:1992</text>
<text x="16.2" y="125.9">C</text>
<text x="353.9" y="124.6">CREATED BY:</text>
<text x="411.2" y="125.9">C</text>
<text x="353.9" y="134.7">CHECKED / APPROVED BY:</text>
<text x="353.7" y="146.4">DOCUMENT STATUS:</text>
<text x="353.8" y="159.8">PROJECT TITLE:</text>
<text x="16.2" y="173.7">D</text>
<text x="353.7" y="172.7">DRAWING TITLE:</text>
<text x="411.2" y="173.7">D</text>
<text x="353.7" y="185.9">DRAWING NUMBER:</text>
<text x="353.8" y="198.9">NOTES:</text>
<text x="16.3" y="221.6">E</text>
<text x="411.3" y="221.6">E</text>
<text x="363.5" y="260">UNLESS OTHERWISE</text>
<text x="16.4" y="269.4">F</text>
<text x="360.3" y="264.2">SPECIFIED: DIMENSIONS</text>
<text x="363.7" y="268.4">ARE IN MILLIMETERS</text>
<text x="411.4" y="269.4">F</text>
<text x="354.8" y="275.2">PAPER SIZE:</text>
<text x="354.8" y="280.8">SCALE:</text>
<text x="379.9" y="280.6">SHEET:</text>
<text x="362.1" y="284.9">1:2</text>
<text x="391.8" y="285">1/7</text>
<text x="39" y="290.8">1</text>
<text x="89" y="290.8">2</text>
<text x="139" y="290.8">3</text>
<text x="189" y="290.8">4</text>
<text x="239" y="290.8">5</text>
<text x="289" y="290.8">6</text>
<text x="339" y="290.8">7</text>
<text x="389" y="290.8">8</text>
</g>
</svg>
